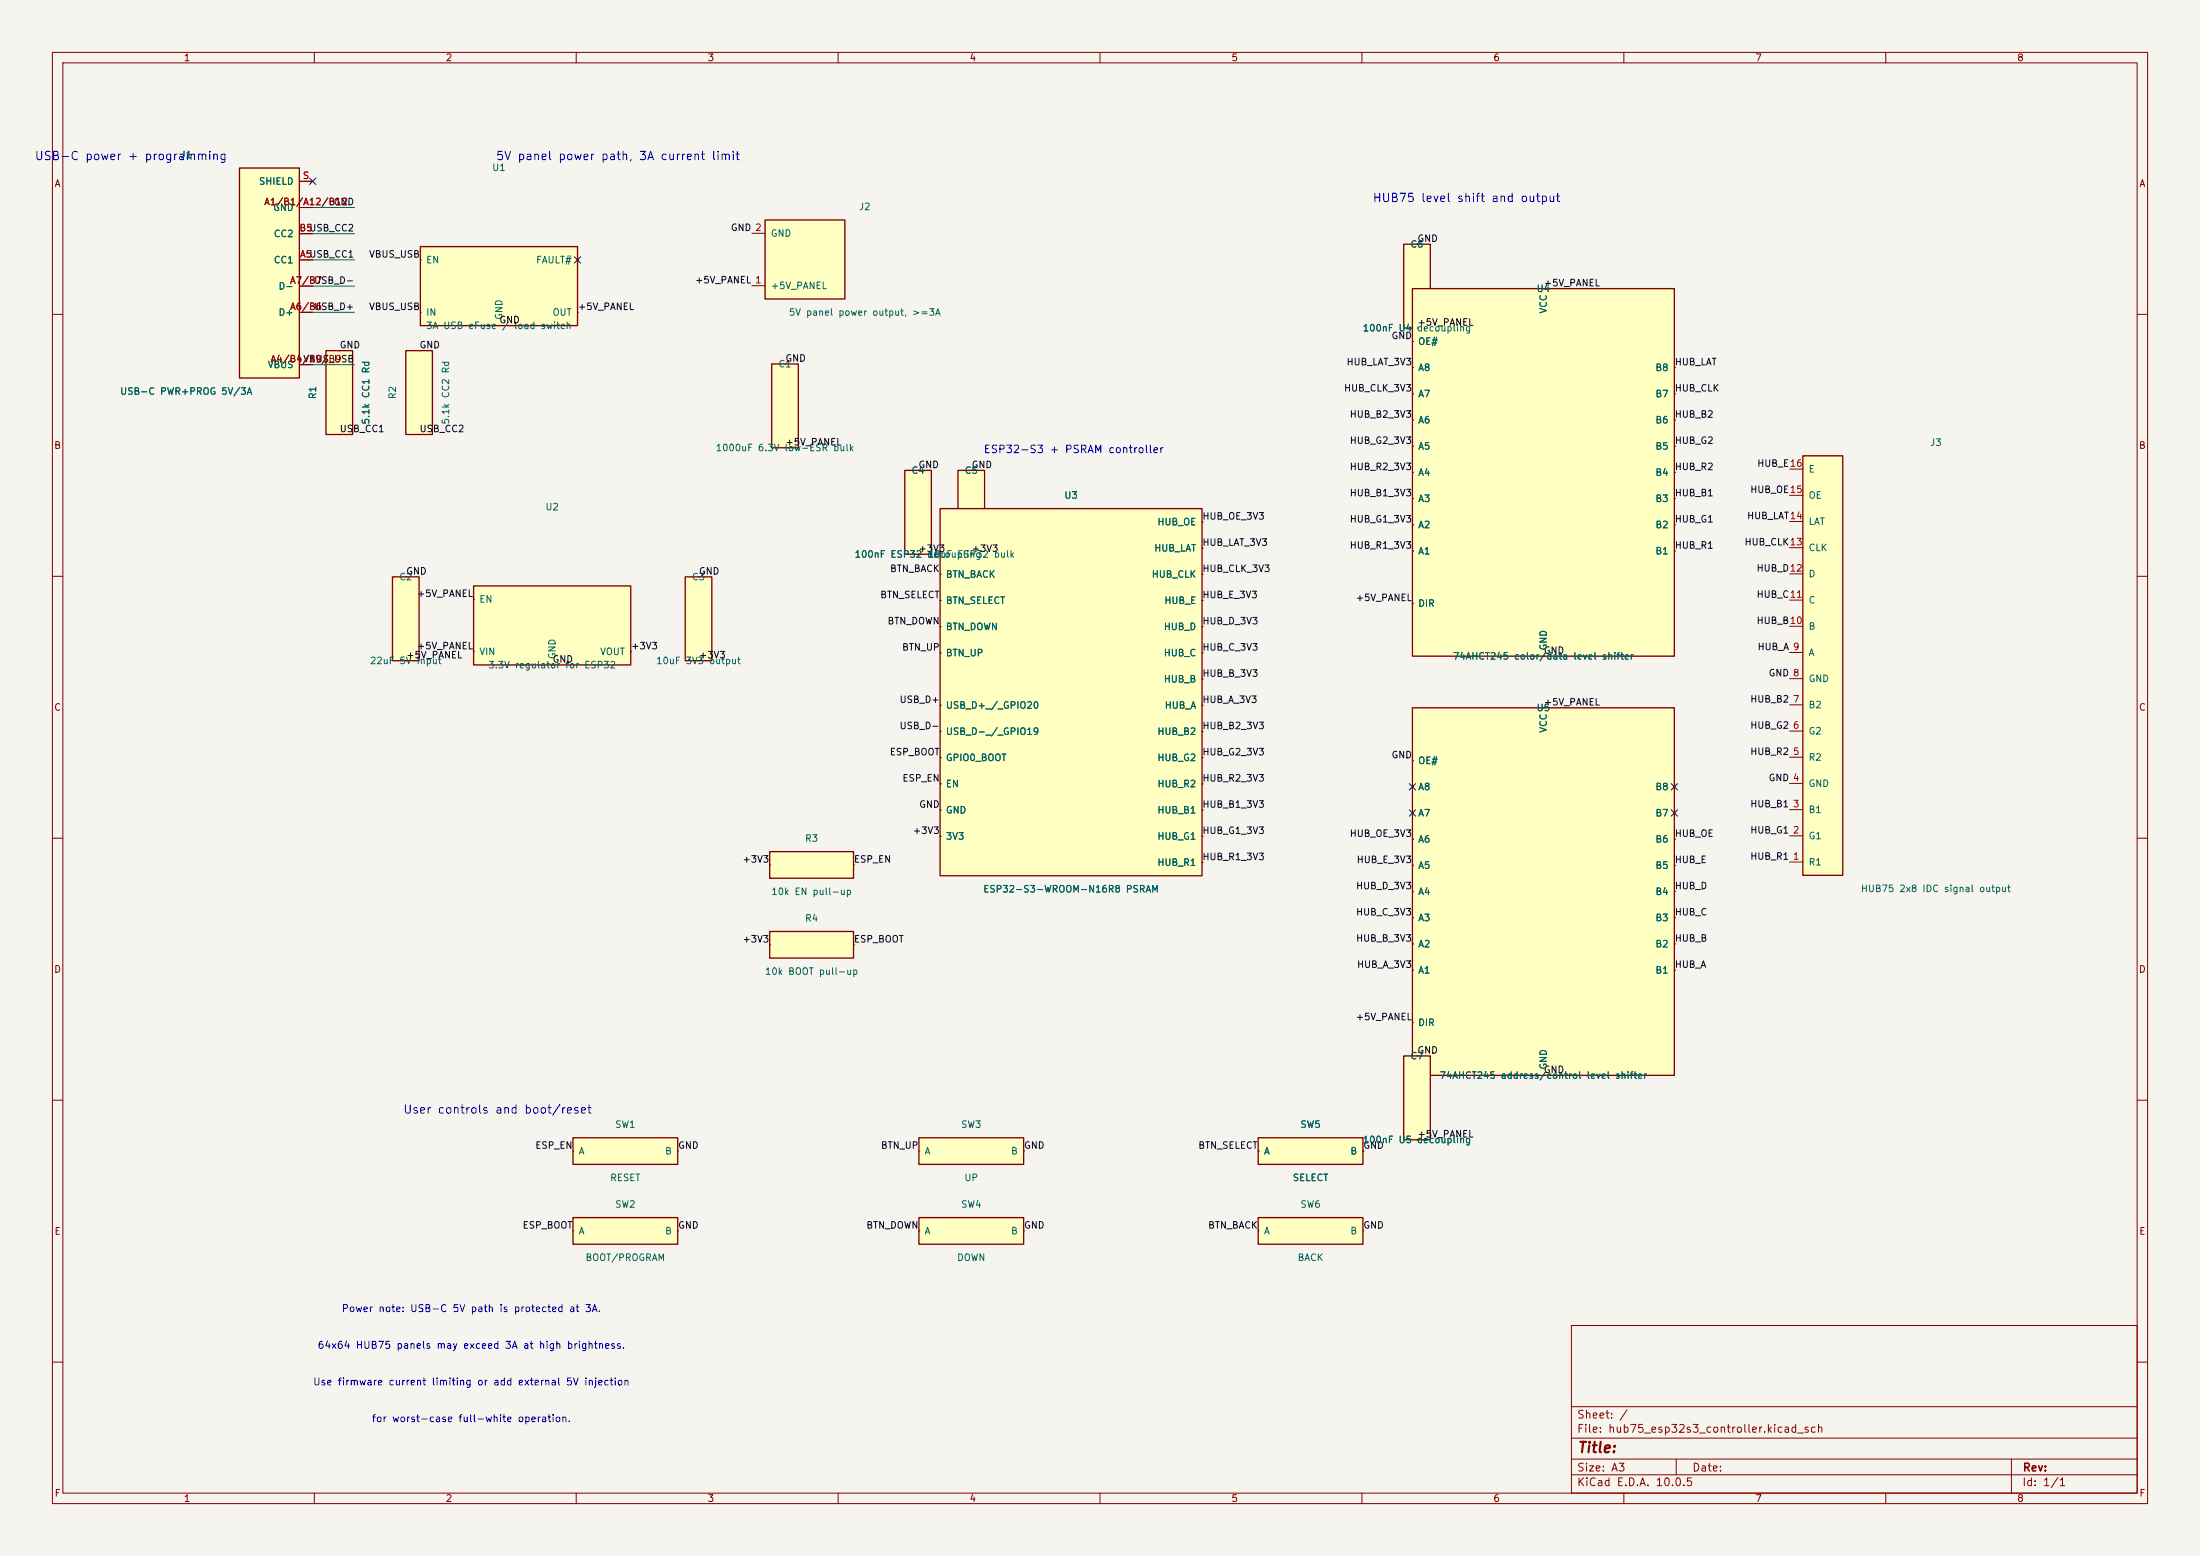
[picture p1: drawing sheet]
<svg xmlns="http://www.w3.org/2000/svg" width="420mm" height="297mm" viewBox="0 0 420 297" stroke-linecap="round" stroke-linejoin="round" font-family="sans-serif">
<path d="M0 0h420v297h-420z" fill="#f5f4ef" stroke="#f5f4ef" stroke-width=".19"/>
<g fill="none" stroke="#840000" stroke-width=".19">
<path d="M10 10h400v277h-400zM12 12h396v273h-396zM60 10v2M110 10v2M160 10v2M210 10v2M260 10v2M310 10v2M360 10v2M10 60h2M408 60h2M10 110h2"/>
<path d="M408 110h2M10 160h2M408 160h2M10 210h2M408 210h2M300 253h108v32h-108zM10 260h2M300 278.5h108M300 274.5h108M300 268.5h108M320 278.5v3M384 278.5v6.5"/>
<path d="M408 260h2M60 285v2M110 285v2M160 285v2M210 285v2M260 285v2M300 281.5h108M310 285v2M360 285v2"/>
</g>
<path d="M240.2 232.4h20v5.1h-20z" fill="#ffffc2"/>
<path d="M240.2 232.4h20v5.1h-20z" fill="none" stroke="#840000" stroke-width=".25"/>
<path d="M240.2 234.9h.1M260.2 234.9h.1" fill="none" stroke="#840000" stroke-width=".19"/>
<path d="M344.2 87h7.6v80.1h-7.6z" fill="#ffffc2"/>
<path d="M344.2 87h7.6v80.1h-7.6z" fill="none" stroke="#840000" stroke-width=".25"/>
<g fill="none" stroke="#840000" stroke-width=".19">
<path d="M341.6 99.5h2.6M341.6 94.5h2.6M341.6 89.5h2.6M341.6 119.5h2.6M341.6 114.5h2.6M341.6 109.5h2.6M341.6 104.5h2.6M341.6 139.5h2.6M341.6 134.5h2.6M341.6 129.5h2.6M341.6 124.5h2.6M341.6 159.5h2.6"/>
<path d="M341.6 154.5h2.6M341.6 149.5h2.6M341.6 144.5h2.6M341.6 164.5h2.6"/>
</g>
<path d="M182.9 89.8h5.1v16h-5.1z" fill="#ffffc2"/>
<path d="M182.9 89.8h5.1v16h-5.1z" fill="none" stroke="#840000" stroke-width=".25"/>
<path d="M185.4 89.8h.1M185.4 105.8h.1" fill="none" stroke="#840000" stroke-width=".19"/>
<path d="M269.6 135.1h50v70.2h-50z" fill="#ffffc2"/>
<path d="M269.6 135.1h50v70.2h-50z" fill="none" stroke="#840000" stroke-width=".25"/>
<g fill="none" stroke="#840000" stroke-width=".19">
<path d="M294.6 135.1h.1M269.6 155.2h.1M269.6 150.2h.1M269.6 145.2h.1M319.6 150.2h.1M319.6 155.2h.1M269.6 175.2h.1M269.6 170.2h.1M269.6 165.2h.1M269.6 160.2h.1M319.6 160.2h.1M319.6 165.2h.1"/>
<path d="M319.6 170.2h.1M319.6 175.2h.1M269.6 195.2h.1M269.6 185.2h.1M269.6 180.2h.1M319.6 180.2h.1M319.6 185.2h.1M294.6 205.3h.1"/>
</g>
<path d="M175.4 217.2h20v5h-20z" fill="#ffffc2"/>
<path d="M175.4 217.2h20v5h-20z" fill="none" stroke="#840000" stroke-width=".25"/>
<path d="M175.4 219.7h.1M195.4 219.7h.1" fill="none" stroke="#840000" stroke-width=".19"/>
<path d="M146.9 177.8h16v5.1h-16z" fill="#ffffc2"/>
<path d="M146.9 177.8h16v5.1h-16z" fill="none" stroke="#840000" stroke-width=".25"/>
<path d="M146.9 180.3h.1M162.9 180.3h.1" fill="none" stroke="#840000" stroke-width=".19"/>
<path d="M146.9 162.6h16v5h-16z" fill="#ffffc2"/>
<path d="M146.9 162.6h16v5h-16z" fill="none" stroke="#840000" stroke-width=".25"/>
<path d="M146.9 165.1h.1M162.9 165.1h.1" fill="none" stroke="#840000" stroke-width=".19"/>
<path d="M90.4 111.8h30v15.1h-30z" fill="#ffffc2"/>
<path d="M90.4 111.8h30v15.1h-30z" fill="none" stroke="#840000" stroke-width=".25"/>
<path d="M90.4 114.4h.1M90.4 124.4h.1M105.4 126.9h.1M120.4 124.4h.1" fill="none" stroke="#840000" stroke-width=".19"/>
<path d="M240.2 217.2h20v5h-20z" fill="#ffffc2"/>
<path d="M240.2 217.2h20v5h-20z" fill="none" stroke="#840000" stroke-width=".25"/>
<path d="M240.2 219.7h.1M260.2 219.7h.1" fill="none" stroke="#840000" stroke-width=".19"/>
<path d="M268 201.5h5v16h-5z" fill="#ffffc2"/>
<path d="M268 201.5h5v16h-5z" fill="none" stroke="#840000" stroke-width=".25"/>
<path d="M270.5 201.6h.1M270.5 217.5h.1" fill="none" stroke="#840000" stroke-width=".19"/>
<path d="M45.7 32.1h11.4v40h-11.4z" fill="#ffffc2"/>
<path d="M45.7 32.1h11.4v40h-11.4z" fill="none" stroke="#840000" stroke-width=".25"/>
<path d="M57.1 39.6h2.6M57.1 34.6h2.6M57.1 49.6h2.6M57.1 59.6h2.6M57.1 54.6h2.6M57.1 44.6h2.6M57.1 69.6h2.6" fill="none" stroke="#840000" stroke-width=".19"/>
<path d="M109.4 232.4h20v5.1h-20z" fill="#ffffc2"/>
<path d="M109.4 232.4h20v5.1h-20z" fill="none" stroke="#840000" stroke-width=".25"/>
<path d="M109.4 234.9h.1M129.4 234.9h.1" fill="none" stroke="#840000" stroke-width=".19"/>
<path d="M109.4 217.2h20v5h-20z" fill="#ffffc2"/>
<path d="M109.4 217.2h20v5h-20z" fill="none" stroke="#840000" stroke-width=".25"/>
<path d="M109.4 219.7h.1M129.4 219.7h.1" fill="none" stroke="#840000" stroke-width=".19"/>
<path d="M62.2 66.9h5.1v16h-5.1z" fill="#ffffc2"/>
<path d="M62.2 66.9h5.1v16h-5.1z" fill="none" stroke="#840000" stroke-width=".25"/>
<path d="M64.8 66.9h.1M64.8 82.9h.1" fill="none" stroke="#840000" stroke-width=".19"/>
<path d="M175.4 232.4h20v5.1h-20z" fill="#ffffc2"/>
<path d="M175.4 232.4h20v5.1h-20z" fill="none" stroke="#840000" stroke-width=".25"/>
<path d="M175.4 234.9h.1M195.4 234.9h.1" fill="none" stroke="#840000" stroke-width=".19"/>
<path d="M77.5 66.9h5v16h-5z" fill="#ffffc2"/>
<path d="M77.5 66.9h5v16h-5z" fill="none" stroke="#840000" stroke-width=".25"/>
<path d="M80 66.9h.1M80 82.9h.1" fill="none" stroke="#840000" stroke-width=".19"/>
<path d="M80.3 47.1h29.9v15h-29.9z" fill="#ffffc2"/>
<path d="M80.3 47.1h29.9v15h-29.9z" fill="none" stroke="#840000" stroke-width=".25"/>
<path d="M80.2 59.6h.1M80.2 49.6h.1M110.2 59.6h.1M110.2 49.6h.1M95.2 62.2h.1" fill="none" stroke="#840000" stroke-width=".19"/>
<path d="M146 42h15.3v15.1h-15.3z" fill="#ffffc2"/>
<path d="M146 42h15.3v15.1h-15.3z" fill="none" stroke="#840000" stroke-width=".25"/>
<path d="M143.5 54.5h2.5M143.5 44.5h2.5" fill="none" stroke="#840000" stroke-width=".19"/>
<path d="M268 46.6h5v16h-5z" fill="#ffffc2"/>
<path d="M268 46.6h5v16h-5z" fill="none" stroke="#840000" stroke-width=".25"/>
<path d="M270.5 46.6h.1M270.5 62.6h.1" fill="none" stroke="#840000" stroke-width=".19"/>
<path d="M269.6 55.1h50v70.1h-50z" fill="#ffffc2"/>
<path d="M269.6 55.1h50v70.1h-50z" fill="none" stroke="#840000" stroke-width=".25"/>
<g fill="none" stroke="#840000" stroke-width=".19">
<path d="M294.6 55.1h.1M269.6 75.2h.1M269.6 70.2h.1M269.6 65.2h.1M319.6 70.2h.1M319.6 75.2h.1M269.6 95.2h.1M269.6 90.2h.1M269.6 85.2h.1M269.6 80.2h.1M319.6 80.2h.1M319.6 85.2h.1"/>
<path d="M319.6 90.2h.1M319.6 95.2h.1M269.6 115.2h.1M269.6 105.2h.1M269.6 100.2h.1M319.6 100.2h.1M319.6 105.2h.1M294.6 125.3h.1"/>
</g>
<path d="M172.7 89.8h5.1v16h-5.1z" fill="#ffffc2"/>
<path d="M172.7 89.8h5.1v16h-5.1z" fill="none" stroke="#840000" stroke-width=".25"/>
<path d="M175.3 89.8h.1M175.3 105.8h.1" fill="none" stroke="#840000" stroke-width=".19"/>
<path d="M74.9 110.1h5.1v16h-5.1z" fill="#ffffc2"/>
<path d="M74.9 110.1h5.1v16h-5.1z" fill="none" stroke="#840000" stroke-width=".25"/>
<path d="M77.5 110.1h.1M77.5 126.1h.1" fill="none" stroke="#840000" stroke-width=".19"/>
<path d="M147.3 69.5h5.1v16h-5.1z" fill="#ffffc2"/>
<path d="M147.3 69.5h5.1v16h-5.1z" fill="none" stroke="#840000" stroke-width=".25"/>
<path d="M149.9 69.5h.1M149.9 85.5h.1" fill="none" stroke="#840000" stroke-width=".19"/>
<path d="M130.8 110.1h5.1v16h-5.1z" fill="#ffffc2"/>
<path d="M130.8 110.1h5.1v16h-5.1z" fill="none" stroke="#840000" stroke-width=".25"/>
<path d="M133.3 110.1h.1M133.3 126.1h.1" fill="none" stroke="#840000" stroke-width=".19"/>
<path d="M179.5 97.1h50v70.1h-50z" fill="#ffffc2"/>
<path d="M179.5 97.1h50v70.1h-50z" fill="none" stroke="#840000" stroke-width=".25"/>
<g fill="none" stroke="#840000" stroke-width=".19">
<path d="M57.1 39.6h2.6M57.1 34.6h2.6M57.1 49.6h2.6M57.1 59.6h2.6M57.1 54.6h2.6M57.1 44.6h2.6M270.5 46.6h.1M294.6 55.1h.1M57.1 69.6h2.6M64.8 66.9h.1M269.6 75.2h.1M269.6 70.2h.1"/>
<path d="M269.6 65.2h.1M270.5 62.6h.1M319.6 70.2h.1M319.6 75.2h.1M64.8 82.9h.1M175.3 89.8h.1M185.4 89.8h.1M229.5 99.6h.1M269.6 95.2h.1M269.6 90.2h.1M269.6 85.2h.1M269.6 80.2h.1"/>
<path d="M319.6 80.2h.1M319.6 85.2h.1M319.6 90.2h.1M319.6 95.2h.1M175.3 105.8h.1M179.5 119.6h.1M179.5 114.6h.1M179.5 109.6h.1M185.4 105.8h.1M229.5 119.6h.1M229.5 114.6h.1M229.5 109.6h.1"/>
<path d="M229.5 104.6h.1M269.6 115.2h.1M269.6 105.2h.1M269.6 100.2h.1M319.6 100.2h.1M319.6 105.2h.1M179.5 139.6h.1M179.5 134.6h.1M179.5 124.6h.1M229.5 139.6h.1M229.5 134.6h.1M229.5 129.6h.1"/>
<path d="M229.5 124.6h.1M294.6 135.1h.1M294.6 125.3h.1M179.5 159.6h.1M179.5 154.6h.1M179.5 149.6h.1M179.5 144.6h.1M229.5 159.6h.1M229.5 154.6h.1M229.5 149.6h.1M229.5 144.6h.1M269.6 155.2h.1"/>
<path d="M269.6 150.2h.1M269.6 145.2h.1M319.6 150.2h.1M319.6 155.2h.1M229.5 164.6h.1M269.6 175.2h.1M269.6 170.2h.1M269.6 165.2h.1M269.6 160.2h.1M319.6 160.2h.1M319.6 165.2h.1M319.6 170.2h.1"/>
<path d="M319.6 175.2h.1M269.6 195.2h.1M269.6 185.2h.1M269.6 180.2h.1M319.6 180.2h.1M319.6 185.2h.1M240.2 219.7h.1M260.2 219.7h.1M270.5 201.6h.1M270.5 217.5h.1M294.6 205.3h.1"/>
</g>
<path d="M59.7 39.6h8M59.7 59.6h8M59.7 54.6h8M59.7 49.6h8M59.7 44.6h8M59.7 69.6h8" fill="none" stroke="#009600" stroke-width=".19"/>
<path d="M59.1 34l1.2 1.2M60.3 34l-1.2 1.2M109.6 49l1.3 1.2M110.9 49l-1.3 1.2M269 154.6l1.2 1.2M269 149.6l1.2 1.2M270.2 154.6l-1.2 1.2M270.2 149.6l-1.2 1.2M319 154.6l1.2 1.2M319 149.6l1.2 1.2M320.2 154.6l-1.2 1.2M320.2 149.6l-1.2 1.2" fill="none" stroke="#000084" stroke-width=".19"/>
<text font-size="2" fill="#840000" x="301" y="277.8">Title:</text>
<g font-size="1.6" fill="#0000c2">
<text x="6.5" y="31">USB-C power + programming</text>
<text x="94.6" y="31">5V panel power path, 3A current limit</text>
<text x="261.9" y="39">HUB75 level shift and output</text>
<text x="76.9" y="213">User controls and boot/reset</text>
</g>
<g font-size="1.5" fill="#840000">
<text x="300.9" y="273.8">File: hub75_esp32s3_controller.kicad_sch</text>
<text x="300.9" y="271.1">Sheet: /</text>
<text x="300.9" y="281.2">Size: A3</text>
<text x="322.9" y="281.2">Date:</text>
<text x="386" y="281.2">Rev:</text>
<text x="300.9" y="284">KiCad E.D.A. 10.0.5</text>
<text x="385.9" y="284">Id: 1/1</text>
</g>
<text font-size="1.4" fill="#0000c2" x="187.7" y="86.9">ESP32-S3 + PSRAM controller</text>
<g font-size="1.3" fill="#840000">
<text x="35" y="12">1</text>
<text x="85" y="12">2</text>
<text x="135" y="12">3</text>
<text x="185" y="12">4</text>
<text x="235" y="12">5</text>
<text x="285" y="12">6</text>
<text x="335" y="12">7</text>
<text x="385" y="12">8</text>
<text x="10.3" y="36">A</text>
<text x="408.3" y="36">A</text>
<text x="10.2" y="86">B</text>
<text x="408.2" y="86">B</text>
<text x="10.2" y="136">C</text>
<text x="408.2" y="136">C</text>
<text x="10.2" y="186">D</text>
<text x="408.2" y="186">D</text>
<text x="10.3" y="236">E</text>
<text x="408.3" y="236">E</text>
<text x="10.3" y="286">F</text>
<text x="35" y="287">1</text>
<text x="85" y="287">2</text>
<text x="135" y="287">3</text>
<text x="185" y="287">4</text>
<text x="235" y="287">5</text>
<text x="285" y="287">6</text>
<text x="335" y="287">7</text>
<text x="385" y="287">8</text>
<text x="408.3" y="286">F</text>
</g>
<g font-size="1.3" fill="#006464">
<text x="34.3" y="30.5">J1</text>
<text x="49.3" y="35.6">SHIELD</text>
<text x="93.9" y="33">U1</text>
<text x="52" y="40.6">GND</text>
<text x="163.9" y="40.4">J2</text>
<text x="52.2" y="45.6">CC2</text>
<text x="147" y="45.5">GND</text>
<text x="269.1" y="47.6">C6</text>
<text x="52.2" y="50.6">CC1</text>
<text x="81.2" y="50.6">EN</text>
<text x="102.2" y="50.6">FAULT#</text>
<text x="53.1" y="55.6">D-</text>
<text x="147" y="55.5">+5V_PANEL</text>
<text x="293.2" y="56.1">U4</text>
<text x="295.6" y="60" transform="rotate(-90 295.6 60)">VCC</text>
<text x="53.1" y="60.6">D+</text>
<text x="81.2" y="60.6">IN</text>
<text x="81.2" y="63.1">3A USB eFuse / load switch</text>
<text x="96.2" y="61.2" transform="rotate(-90 96.2 61.2)">GND</text>
<text x="105.4" y="60.6">OUT</text>
<text x="150.5" y="60.6">5V panel power output, &gt;=3A</text>
<text x="260" y="63.6">100nF U4</text>
<text x="270.4" y="63.6">decoupling</text>
<text x="51" y="70.6">VBUS</text>
<text x="148.5" y="70.4">C1</text>
<text x="270.6" y="71.1">A8</text>
<text x="270.6" y="66.1">OE#</text>
<text x="315.9" y="71.1">B8</text>
<text x="22.8" y="75.7">USB-C PWR+PROG 5V/3A</text>
<text x="60.7" y="76.3" transform="rotate(-90 60.7 76.3)">R1</text>
<text x="75.9" y="76.3" transform="rotate(-90 75.9 76.3)">R2</text>
<text x="270.6" y="76.1">A7</text>
<text x="315.9" y="76.1">B7</text>
<text x="70.8" y="81.1" transform="rotate(-90 70.8 81.1)">5.1k CC1 Rd</text>
<text x="86.1" y="81.1" transform="rotate(-90 86.1 81.1)">5.1k CC2 Rd</text>
<text x="270.6" y="81.1">A6</text>
<text x="315.9" y="81.1">B6</text>
<text x="136.5" y="86.4">1000uF 6.3V low-ESR bulk</text>
<text x="270.6" y="86.1">A5</text>
<text x="315.9" y="86.1">B5</text>
<text x="368.4" y="85.4">J3</text>
<text x="173.9" y="90.8">C4</text>
<text x="184.1" y="90.8">C5</text>
<text x="203.1" y="95.5">U3</text>
<text x="270.6" y="91.1">A4</text>
<text x="315.9" y="91.1">B4</text>
<text x="345.2" y="95.5">OE</text>
<text x="345.2" y="90.5">E</text>
<text x="104" y="97.7">U2</text>
<text x="220.8" y="100.6">HUB_OE</text>
<text x="270.6" y="101.1">A2</text>
<text x="270.6" y="96.1">A3</text>
<text x="315.9" y="96.1">B3</text>
<text x="315.9" y="101.1">B2</text>
<text x="345.2" y="100.5">LAT</text>
<text x="163" y="106.8">100nF ESP32 decoupling</text>
<text x="177" y="106.8">10uF ESP32 bulk</text>
<text x="220.2" y="105.6">HUB_LAT</text>
<text x="270.6" y="106.1">A1</text>
<text x="315.9" y="106.1">B1</text>
<text x="345.2" y="105.5">CLK</text>
<text x="76.1" y="111.1">C2</text>
<text x="132" y="111.1">C3</text>
<text x="180.5" y="110.6">BTN_BACK</text>
<text x="219.8" y="110.6">HUB_CLK</text>
<text x="345.2" y="110.5">D</text>
<text x="91.4" y="115.3">EN</text>
<text x="180.5" y="115.6">BTN_SELECT</text>
<text x="222.2" y="115.6">HUB_E</text>
<text x="270.6" y="116.1">DIR</text>
<text x="345.2" y="115.5">C</text>
<text x="91.4" y="125.3">VIN</text>
<text x="106.4" y="125.9" transform="rotate(-90 106.4 125.9)">GND</text>
<text x="114.4" y="125.3">VOUT</text>
<text x="180.5" y="125.6">BTN_UP</text>
<text x="180.5" y="120.6">BTN_DOWN</text>
<text x="222.1" y="125.6">HUB_C</text>
<text x="222.1" y="120.6">HUB_D</text>
<text x="295.6" y="124.3" transform="rotate(-90 295.6 124.3)">GND</text>
<text x="345.2" y="125.5">A</text>
<text x="345.2" y="120.5">B</text>
<text x="70.5" y="127.1">22uF 5V input</text>
<text x="93.1" y="127.9">3.3V regulator for ESP32</text>
<text x="125.1" y="127.1">10uF 3V3 output</text>
<text x="222.1" y="130.6">HUB_B</text>
<text x="277.2" y="126.2">74AHCT245 color/data level shifter</text>
<text x="345.2" y="130.5">GND</text>
<text x="180.5" y="135.6">USB_D+_/_GPIO20</text>
<text x="222.2" y="135.6">HUB_A</text>
<text x="293.2" y="136.1">U5</text>
<text x="345.2" y="135.5">B2</text>
<text x="180.5" y="140.6">USB_D-_/_GPIO19</text>
<text x="220.8" y="140.6">HUB_B2</text>
<text x="295.6" y="140" transform="rotate(-90 295.6 140)">VCC</text>
<text x="345.2" y="140.5">G2</text>
<text x="180.5" y="145.6">GPIO0_BOOT</text>
<text x="220.8" y="145.6">HUB_G2</text>
<text x="270.6" y="146.1">OE#</text>
<text x="345.2" y="145.5">R2</text>
<text x="180.5" y="155.6">GND</text>
<text x="180.5" y="150.6">EN</text>
<text x="220.8" y="155.6">HUB_B1</text>
<text x="220.8" y="150.6">HUB_R2</text>
<text x="270.6" y="151.1">A8</text>
<text x="315.9" y="151.1">B8</text>
<text x="345.2" y="155.5">B1</text>
<text x="345.2" y="150.5">GND</text>
<text x="153.6" y="161">R3</text>
<text x="180.5" y="160.6">3V3</text>
<text x="220.8" y="160.6">HUB_G1</text>
<text x="270.6" y="161.1">A6</text>
<text x="270.6" y="156.1">A7</text>
<text x="315.9" y="156.1">B7</text>
<text x="315.9" y="161.1">B6</text>
<text x="345.2" y="160.5">G1</text>
<text x="220.8" y="165.6">HUB_R1</text>
<text x="270.6" y="166.1">A5</text>
<text x="315.9" y="166.1">B5</text>
<text x="345.2" y="165.5">R1</text>
<text x="147.1" y="171.1">10k EN pull-up</text>
<text x="187.6" y="170.7">ESP32-S3-WROOM-N16R8 PSRAM</text>
<text x="270.6" y="171.1">A4</text>
<text x="315.9" y="171.1">B4</text>
<text x="355.1" y="170.6">HUB75 2x8 IDC signal output</text>
<text x="153.6" y="176.2">R4</text>
<text x="270.6" y="176.1">A3</text>
<text x="315.9" y="176.1">B3</text>
<text x="270.6" y="181.1">A2</text>
<text x="315.9" y="181.1">B2</text>
<text x="145.9" y="186.4">10k BOOT pull-up</text>
<text x="270.6" y="186.1">A1</text>
<text x="315.9" y="186.1">B1</text>
<text x="270.6" y="196.1">DIR</text>
<text x="269.1" y="202.5">C7</text>
<text x="274.7" y="206.2">74AHCT245 address/control level shifter</text>
<text x="295.6" y="204.3" transform="rotate(-90 295.6 204.3)">GND</text>
<text x="117.3" y="215.6">SW1</text>
<text x="183.4" y="215.6">SW3</text>
<text x="248.1" y="215.6">SW5</text>
<text x="110.4" y="220.7">A</text>
<text x="126.9" y="220.7">B</text>
<text x="176.4" y="220.7">A</text>
<text x="192.9" y="220.7">B</text>
<text x="241.2" y="220.7">A</text>
<text x="257.7" y="220.7">B</text>
<text x="260" y="218.5">100nF U5 decoupling</text>
<text x="116.4" y="225.8">RESET</text>
<text x="184" y="225.8">UP</text>
<text x="246.7" y="225.8">SELECT</text>
<text x="117.3" y="230.8">SW2</text>
<text x="183.4" y="230.8">SW4</text>
<text x="248.1" y="230.8">SW6</text>
<text x="110.4" y="235.9">A</text>
<text x="126.9" y="235.9">B</text>
<text x="176.4" y="235.9">A</text>
<text x="192.9" y="235.9">B</text>
<text x="241.2" y="235.9">A</text>
<text x="257.7" y="235.9">B</text>
<text x="111.7" y="241">BOOT/PROGRAM</text>
<text x="182.6" y="241">DOWN</text>
<text x="247.6" y="241">BACK</text>
</g>
<g font-size="1.3" fill="#a90000">
<text x="57.7" y="34.5">S</text>
<text x="50.3" y="39.5">A1/B1/A12/B12</text>
<text x="57.1" y="44.5">B5</text>
<text x="57.1" y="49.5">A5</text>
<text x="55.2" y="59.5">A6/B6</text>
<text x="55.2" y="54.5">A7/B7</text>
<text x="51.5" y="69.5">A4/B4/A9/B9</text>
<text x="342.2" y="134.4">7</text>
<text x="342.2" y="139.4">6</text>
<text x="342.2" y="144.4">5</text>
<text x="342.2" y="154.4">3</text>
<text x="342.2" y="159.4">2</text>
<text x="342.2" y="164.4">1</text>
</g>
<g font-size="1.3" fill="#0f0f0f">
<text x="63.6" y="39.5">GND</text>
<text x="58.9" y="44.5">USB_CC2</text>
<text x="139.4" y="44.4">GND 2</text>
<text x="270.5" y="46.5">GND</text>
<text x="58.9" y="49.5">USB_CC1</text>
<text x="70.3" y="49.5">VBUS_USB</text>
<text x="59.8" y="54.5">USB_D-</text>
<text x="59.8" y="59.5">USB_D+</text>
<text x="70.3" y="59.5">VBUS_USB</text>
<text x="110.2" y="59.5">+5V_PANEL</text>
<text x="132.6" y="54.4">+5V_PANEL 1</text>
<text x="294.6" y="55">+5V_PANEL</text>
<text x="95.2" y="62">GND</text>
<text x="265.5" y="65">GND</text>
<text x="270.5" y="62.5">+5V_PANEL</text>
<text x="57.8" y="69.5">VBUS_USB</text>
<text x="64.7" y="66.8">GND</text>
<text x="80" y="66.8">GND</text>
<text x="149.8" y="69.3">GND</text>
<text x="257" y="70">HUB_LAT_3V3</text>
<text x="319.6" y="70">HUB_LAT</text>
<text x="256.5" y="75">HUB_CLK_3V3</text>
<text x="319.6" y="75">HUB_CLK</text>
<text x="64.7" y="82.8">USB_CC1</text>
<text x="80" y="82.8">USB_CC2</text>
<text x="257.6" y="80">HUB_B2_3V3</text>
<text x="319.6" y="80">HUB_B2</text>
<text x="149.8" y="85.3">+5V_PANEL</text>
<text x="175.2" y="89.7">GND</text>
<text x="185.4" y="89.7">GND</text>
<text x="257.6" y="85">HUB_G2_3V3</text>
<text x="319.6" y="85">HUB_G2</text>
<text x="335.4" y="89.4">HUB_E16</text>
<text x="257.6" y="95">HUB_B1_3V3</text>
<text x="257.6" y="90">HUB_R2_3V3</text>
<text x="319.6" y="95">HUB_B1</text>
<text x="319.6" y="90">HUB_R2</text>
<text x="334" y="94.4">HUB_OE15</text>
<text x="229.4" y="99.5">HUB_OE_3V3</text>
<text x="257.6" y="100">HUB_G1_3V3</text>
<text x="319.6" y="100">HUB_G1</text>
<text x="333.4" y="99.4">HUB_LAT14</text>
<text x="175.2" y="105.7">+3V3</text>
<text x="185.4" y="105.7">+3V3</text>
<text x="229.4" y="104.5">HUB_LAT_3V3</text>
<text x="257.6" y="105">HUB_R1_3V3</text>
<text x="319.6" y="105">HUB_R1</text>
<text x="332.9" y="104.4">HUB_CLK13</text>
<text x="77.4" y="110">GND</text>
<text x="133.3" y="110">GND</text>
<text x="169.8" y="109.5">BTN_BACK</text>
<text x="229.4" y="109.5">HUB_CLK_3V3</text>
<text x="335.2" y="109.4">HUB_D12</text>
<text x="79.5" y="114.3">+5V_PANEL</text>
<text x="167.9" y="114.5">BTN_SELECT</text>
<text x="169.3" y="119.5">BTN_DOWN</text>
<text x="229.4" y="114.5">HUB_E_3V3</text>
<text x="229.4" y="119.5">HUB_D_3V3</text>
<text x="258.7" y="115">+5V_PANEL</text>
<text x="335.2" y="119.4">HUB_B10</text>
<text x="335.2" y="114.4">HUB_C11</text>
<text x="77.4" y="126">+5V_PANEL</text>
<text x="79.5" y="124.3">+5V_PANEL</text>
<text x="120.4" y="124.3">+3V3</text>
<text x="133.3" y="126">+3V3</text>
<text x="172.1" y="124.5">BTN_UP</text>
<text x="229.4" y="124.5">HUB_C_3V3</text>
<text x="294.6" y="125.1">GND</text>
<text x="335.4" y="124.4">HUB_A 9</text>
<text x="105.4" y="126.8">GND</text>
<text x="229.4" y="129.5">HUB_B_3V3</text>
<text x="337.5" y="129.4">GND 8</text>
<text x="171.6" y="134.5">USB_D+</text>
<text x="229.4" y="134.5">HUB_A_3V3</text>
<text x="294.6" y="135">+5V_PANEL</text>
<text x="334" y="134.4">HUB_B2</text>
<text x="171.6" y="139.5">USB_D-</text>
<text x="229.4" y="139.5">HUB_B2_3V3</text>
<text x="334" y="139.4">HUB_G2</text>
<text x="169.7" y="144.5">ESP_BOOT</text>
<text x="172.2" y="149.5">ESP_EN</text>
<text x="229.4" y="149.5">HUB_R2_3V3</text>
<text x="229.4" y="144.5">HUB_G2_3V3</text>
<text x="265.5" y="145.1">GND</text>
<text x="334" y="144.4">HUB_R2</text>
<text x="337.5" y="149.4">GND 4</text>
<text x="175.4" y="154.5">GND</text>
<text x="229.4" y="154.5">HUB_B1_3V3</text>
<text x="334" y="154.4">HUB_B1</text>
<text x="174.2" y="159.5">+3V3</text>
<text x="229.4" y="159.5">HUB_G1_3V3</text>
<text x="257.6" y="160.1">HUB_OE_3V3</text>
<text x="319.6" y="160.1">HUB_OE</text>
<text x="334" y="159.4">HUB_G1</text>
<text x="141.6" y="165">+3V3</text>
<text x="162.9" y="165">ESP_EN</text>
<text x="229.4" y="164.5">HUB_R1_3V3</text>
<text x="258.9" y="165.1">HUB_E_3V3</text>
<text x="319.6" y="165.1">HUB_E</text>
<text x="334" y="164.4">HUB_R1</text>
<text x="258.8" y="170.1">HUB_D_3V3</text>
<text x="319.6" y="170.1">HUB_D</text>
<text x="258.8" y="175.1">HUB_C_3V3</text>
<text x="319.6" y="175.1">HUB_C</text>
<text x="141.6" y="180.2">+3V3</text>
<text x="162.9" y="180.2">ESP_BOOT</text>
<text x="258.8" y="180.1">HUB_B_3V3</text>
<text x="259" y="185.1">HUB_A_3V3</text>
<text x="319.6" y="185.1">HUB_A</text>
<text x="319.6" y="180.1">HUB_B</text>
<text x="258.7" y="195.1">+5V_PANEL</text>
<text x="270.5" y="201.4">GND</text>
<text x="294.6" y="205.1">GND</text>
<text x="102.1" y="219.6">ESP_EN</text>
<text x="129.4" y="219.6">GND</text>
<text x="168.1" y="219.6">BTN_UP</text>
<text x="195.4" y="219.6">GND</text>
<text x="228.7" y="219.6">BTN_SELECT</text>
<text x="260.2" y="219.6">GND</text>
<text x="270.5" y="217.4">+5V_PANEL</text>
<text x="99.7" y="234.8">ESP_BOOT</text>
<text x="129.4" y="234.8">GND</text>
<text x="165.3" y="234.8">BTN_DOWN</text>
<text x="195.4" y="234.8">GND</text>
<text x="230.5" y="234.8">BTN_BACK</text>
<text x="260.2" y="234.8">GND</text>
</g>
<g font-size="1.3" fill="#0000c2">
<text x="65.1" y="250.8">Power note: USB-C 5V path is protected at 3A.</text>
<text x="60.5" y="257.8">64x64 HUB75 panels may exceed 3A at high brightness.</text>
<text x="59.7" y="264.8">Use firmware current limiting or add external 5V injection</text>
<text x="70.9" y="271.8">for worst-case full-white operation.</text>
</g>
</svg>
